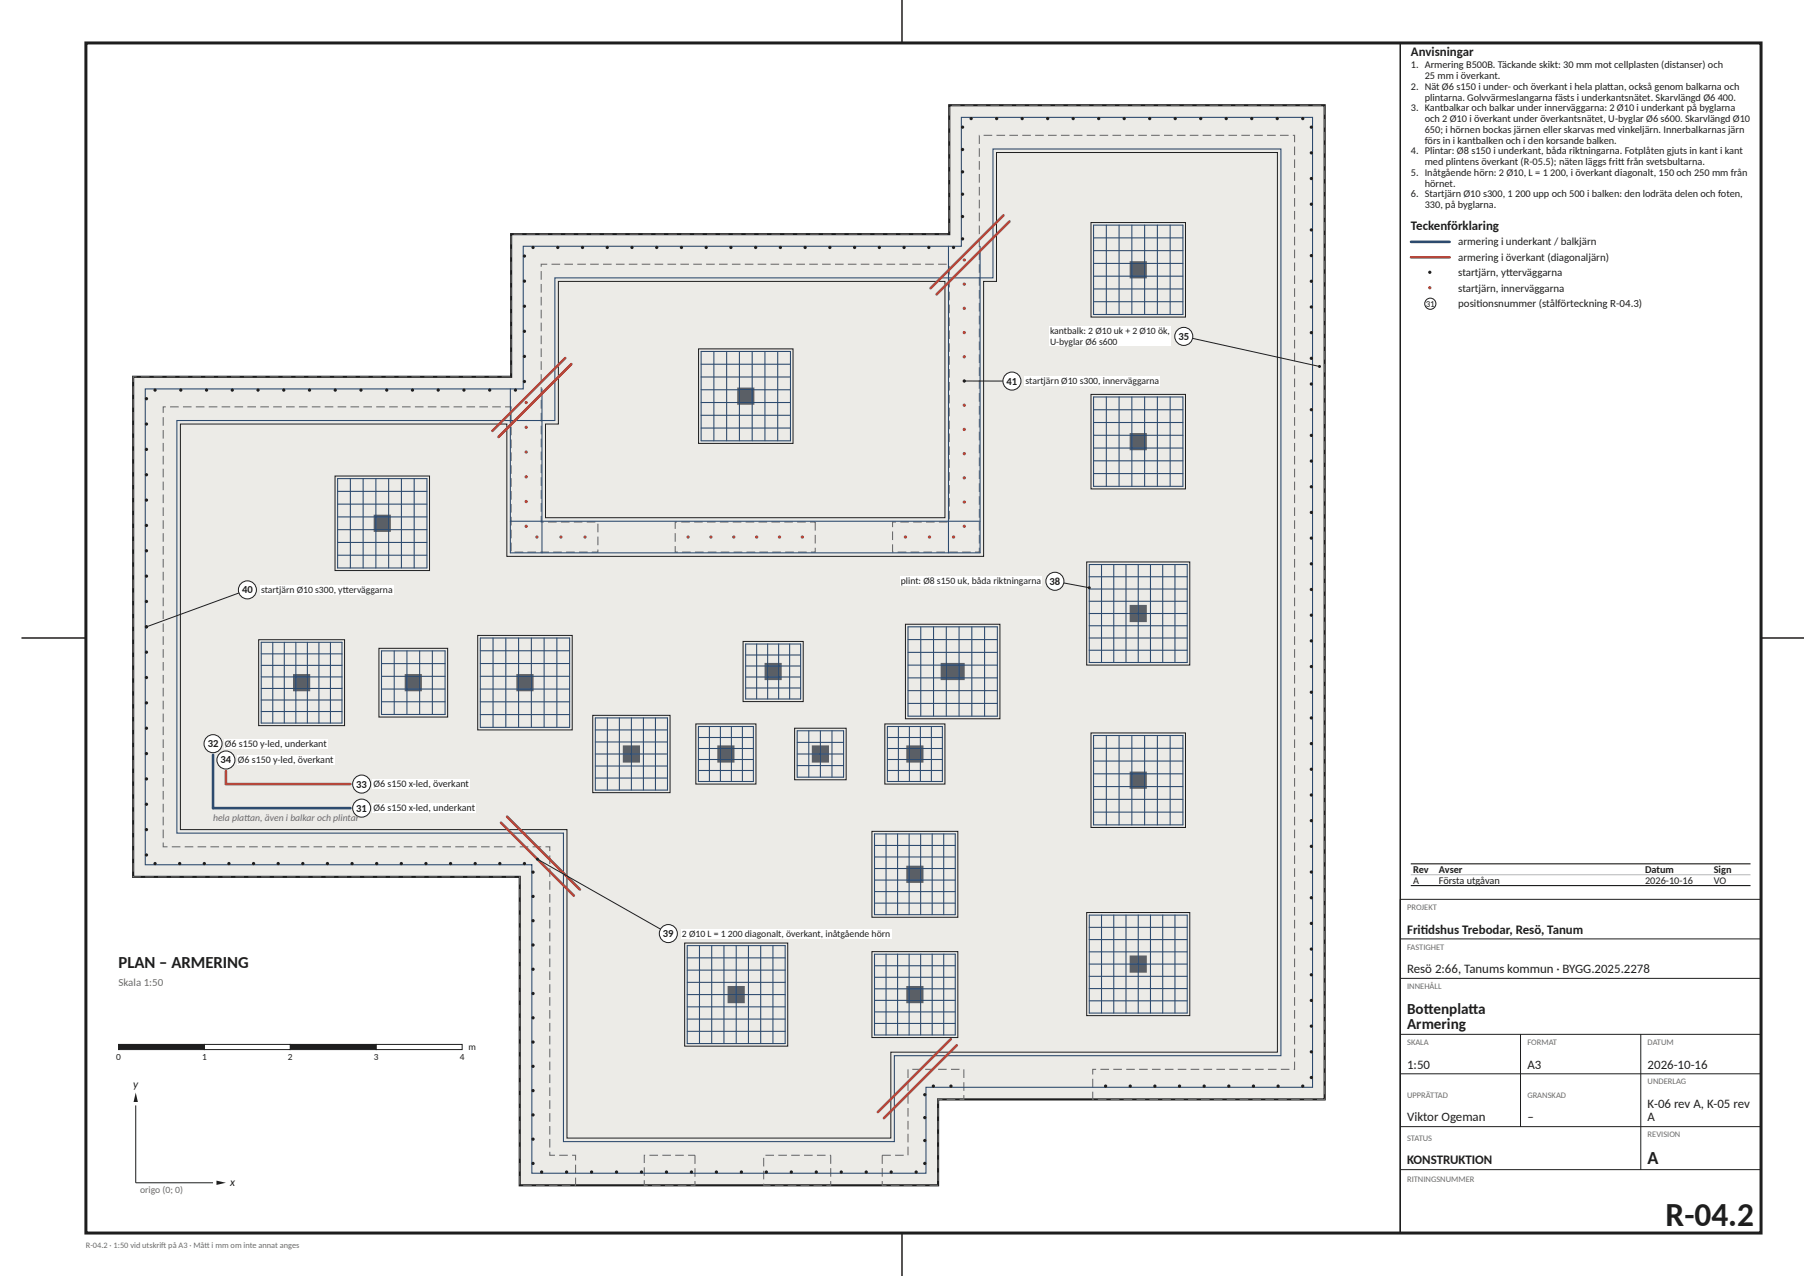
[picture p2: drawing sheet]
<svg xmlns="http://www.w3.org/2000/svg" width="420mm" height="297mm" viewBox="0 0 420 297" stroke-linecap="round" stroke-linejoin="round" font-family="sans-serif">
<path d="M20 10h390v277h-390z" fill="none" stroke="#1e1e1e" stroke-width=".7" stroke-linecap="butt"/>
<path d="M210 0v10M326 10v277M5 148.5h15M410 148.5h10M210 287v10" fill="none" stroke="#1e1e1e" stroke-width=".35"/>
<path d="M31 87.7h88v-33.2h102v-30h87.4v231.4h-90v20h-97.4v-71.8h-90z" fill="#ecebe7"/>
<g fill="none" stroke="#1e1e1e" stroke-width=".23">
<path d="M254 51.8h22v22h-22zM130 65.5h90v55h-93v-21.8h3zM31 87.7h88v-33.2h102v-30h87.4v231.4h-90v20h-97.4v-71.8h-90zM42 98.7h76v30.8h111v-64h3v-30h65.4v209.4h-90v20h-75.4v-71.8h-90zM162.6 81.2h22v22h-22zM254 91.8h22v22h-22zM78 110.8h22v22h-22zM253 130.8h24v24h-24zM60.2 148.9h20v20h-20zM88.2 150.9h16v16h-16zM111.2 147.9h22v22h-22zM173 149.3h14v14h-14z"/>
<path d="M210.8 145.3h22v22h-22zM138 166.5h18v18h-18zM162 168.5h14v14h-14zM185 169.5h12v12h-12zM206 168.5h14v14h-14zM254 170.6h22v22h-22zM203 193.5h20v20h-20zM159.4 219.5h24v24h-24zM253 212.4h24v24h-24zM203 221.5h20v20h-20z"/>
</g>
<path d="M31 87.7h88v-33.2h102v-30h87.4v231.4h-90v20h-97.4v-71.8h-90z" fill="none" stroke="#1e1e1e" stroke-width=".5"/>
<path d="M189.8 121.5v7h-32.6v-7h32.6M121 268.9v-64.8h-90v-116.4h88v-33.2h102v-30h87.4v231.4h-54v-7h47v-217.4h-73.4v97h-20.2v-7h13.2v-60h-95v60h13.2v7h-20.2v-33.8h-81v102.4h90v71.8h6v7h-13v-7M161.8 268.9v7h-11.8v-7h11.8M193.4 268.9v7h-15.6v-7h15.6M205.4 268.9h6v-20h13v7h-6v20h-13v-7" fill="none" stroke="#6b6b6b" stroke-width=".25" stroke-dasharray="2 1" stroke-linecap="butt"/>
<g fill="#5a5f66">
<path d="M263 60.8h4v4h-4z"/>
<path d="M171.6 90.2h4v4h-4z"/>
<path d="M263 100.8h4v4h-4z"/>
<path d="M87 119.8h4v4h-4z"/>
<path d="M263 140.8h4v4h-4z"/>
<path d="M178 154.3h4v4h-4z"/>
<path d="M219 154.3h5.6v4h-5.6z"/>
<path d="M68.2 156.9h4v4h-4z"/>
<path d="M94.2 156.9h4v4h-4z"/>
<path d="M120.2 156.9h4v4h-4z"/>
<path d="M145 173.5h4v4h-4z"/>
<path d="M167 173.5h4v4h-4z"/>
<path d="M189 173.5h4v4h-4z"/>
<path d="M211 173.5h4v4h-4z"/>
<path d="M263 179.6h4v4h-4z"/>
<path d="M211 201.5h4v4h-4z"/>
<path d="M263 222.4h4v4h-4z"/>
<path d="M169.4 229.5h4v4h-4z"/>
<path d="M211 229.5h4v4h-4z"/>
</g>
<path d="M49.6 175.7v12.4h32" fill="none" stroke="#2c4a6e" stroke-width=".6"/>
<g fill="#fff" stroke="#1e1e1e" stroke-width=".23">
<circle cx="84.2" cy="188.1" r="2.1"/>
<circle cx="49.6" cy="173.1" r="2.1"/>
</g>
<g fill="#fff">
<path d="M86.8 187h24v2.2h-24z"/>
<path d="M52.2 172h24.1v2.2h-24.1z"/>
</g>
<path d="M52.6 179.5v3h29" fill="none" stroke="#b5463a" stroke-width=".6"/>
<g fill="#fff" stroke="#1e1e1e" stroke-width=".23">
<circle cx="84.2" cy="182.5" r="2.1"/>
<circle cx="52.6" cy="176.9" r="2.1"/>
</g>
<g fill="#fff">
<path d="M86.8 181.4h22.6v2.2h-22.6z"/>
<path d="M55.2 175.8h22.7v2.2h-22.7z"/>
</g>
<g fill="none" stroke="#2c4a6e" stroke-width=".25">
<path d="M220.8 57.3v71.4M228.2 57.3v71.4h-109.4v-38.2M254.6 52.4h20.8v20.8h-20.8zM254.6 58.3h20.8M254.6 55.4h20.8M257.6 52.4v20.8M260.5 52.4v20.8M263.5 52.4v20.8M266.5 52.4v20.8M269.5 52.4v20.8M272.4 52.4v20.8M254.6 70.2h20.8"/>
<path d="M254.6 67.3h20.8M254.6 64.3h20.8M254.6 61.3h20.8M33.8 90.5h88v-33.2h102v-30h81.8v225.8h-90v20h-91.8v-71.8h-90zM41.2 97.9h88v-33.2h102v-30h67v211h-90v20h-77v-71.8h-90zM126.2 90.5v38.2M163.2 81.8h20.8v20.8h-20.8zM163.2 99.6h20.8M163.2 96.7h20.8M163.2 93.7h20.8M163.2 90.7h20.8M163.2 87.7h20.8"/>
<path d="M163.2 84.8h20.8M166.2 81.8v20.8M169.2 81.8v20.8M172.1 81.8v20.8M175.1 81.8v20.8M178.1 81.8v20.8M181.1 81.8v20.8M254.6 92.4h20.8v20.8h-20.8zM254.6 98.3h20.8M254.6 95.4h20.8M257.6 92.4v20.8M260.5 92.4v20.8"/>
<path d="M263.5 92.4v20.8M266.5 92.4v20.8M269.5 92.4v20.8M272.4 92.4v20.8M78.6 111.4h20.8v20.8h-20.8zM78.6 117.3h20.8M78.6 114.4h20.8M81.6 111.4v20.8M84.5 111.4v20.8M87.5 111.4v20.8M90.5 111.4v20.8M93.5 111.4v20.8"/>
<path d="M96.4 111.4v20.8M254.6 110.2h20.8M254.6 107.3h20.8M254.6 104.3h20.8M254.6 101.3h20.8M78.6 129.2h20.8M78.6 126.3h20.8M78.6 123.3h20.8M78.6 120.3h20.8M118.8 121.3h109.4M253.6 131.4h22.8v22.8h-22.8zM253.6 139.9h22.8"/>
<path d="M253.6 137.1h22.8M253.6 134.2h22.8M256.4 131.4v22.8M259.3 131.4v22.8M262.1 131.4v22.8M265 131.4v22.8M267.9 131.4v22.8M270.7 131.4v22.8M273.6 131.4v22.8M60.8 157.6h18.8M60.8 149.5h18.8v18.8h-18.8zM60.8 154.9h18.8"/>
<path d="M60.8 152.2h18.8M63.5 149.5v18.8M66.2 149.5v18.8M68.9 149.5v18.8M71.6 149.5v18.8M74.2 149.5v18.8M76.9 149.5v18.8M88.8 151.5h14.8v14.8h-14.8zM88.8 157.4h14.8M88.8 154.5h14.8M91.8 151.5v14.8M94.7 151.5v14.8"/>
<path d="M97.7 151.5v14.8M100.7 151.5v14.8M111.8 148.5h20.8v20.8h-20.8zM111.8 157.4h20.8M111.8 154.4h20.8M111.8 151.5h20.8M114.8 148.5v20.8M117.8 148.5v20.8M120.7 148.5v20.8M123.7 148.5v20.8M126.7 148.5v20.8M129.6 148.5v20.8"/>
<path d="M173.6 149.9h12.8v12.8h-12.8zM173.6 157.6h12.8M173.6 155h12.8M173.6 152.5h12.8M176.2 149.9v12.8M178.7 149.9v12.8M181.3 149.9v12.8M183.8 149.9v12.8M211.4 145.9h20.8v20.8h-20.8zM211.4 157.8h20.8M211.4 154.8h20.8M211.4 151.8h20.8"/>
<path d="M211.4 148.9h20.8M214.4 145.9v20.8M217.3 145.9v20.8M220.3 145.9v20.8M223.3 145.9v20.8M226.3 145.9v20.8M229.2 145.9v20.8M253.6 151.3h22.8M253.6 148.5h22.8M253.6 145.6h22.8M253.6 142.8h22.8M60.8 165.6h18.8"/>
<path d="M60.8 162.9h18.8M60.8 160.2h18.8M88.8 163.3h14.8M88.8 160.4h14.8M111.8 166.3h20.8M111.8 163.4h20.8M111.8 160.4h20.8M138.6 167.1h16.8v16.8h-16.8zM138.6 178.3h16.8M138.6 175.5h16.8M138.6 172.7h16.8M138.6 169.9h16.8"/>
<path d="M141.4 167.1v16.8M144.2 167.1v16.8M147 167.1v16.8M149.8 167.1v16.8M152.6 167.1v16.8M162.6 169.1h12.8v12.8h-12.8zM162.6 179.3h12.8M162.6 176.8h12.8M162.6 174.2h12.8M162.6 171.7h12.8M165.2 169.1v12.8M167.7 169.1v12.8"/>
<path d="M170.3 169.1v12.8M172.8 169.1v12.8M173.6 160.1h12.8M185.6 175.5h10.8M185.6 170.1h10.8v10.8h-10.8zM185.6 178.2h10.8M185.6 172.8h10.8M188.3 170.1v10.8M191 170.1v10.8M193.7 170.1v10.8M206.6 169.1h12.8v12.8h-12.8zM206.6 179.3h12.8"/>
<path d="M206.6 176.8h12.8M206.6 174.2h12.8M206.6 171.7h12.8M209.2 169.1v12.8M211.4 163.7h20.8M211.4 160.8h20.8M211.7 169.1v12.8M214.3 169.1v12.8M216.8 169.1v12.8M254.6 171.2h20.8v20.8h-20.8zM254.6 177.1h20.8M254.6 174.2h20.8"/>
<path d="M257.6 171.2v20.8M260.5 171.2v20.8M263.5 171.2v20.8M266.5 171.2v20.8M269.5 171.2v20.8M272.4 171.2v20.8M138.6 181.1h16.8M203.6 194.1h18.8v18.8h-18.8zM203.6 199.5h18.8M203.6 196.8h18.8M206.3 194.1v18.8M209 194.1v18.8"/>
<path d="M211.7 194.1v18.8M214.3 194.1v18.8M217 194.1v18.8M219.7 194.1v18.8M254.6 189h20.8M254.6 186.1h20.8M254.6 183.1h20.8M254.6 180.1h20.8M203.6 210.2h18.8M203.6 207.5h18.8M203.6 204.8h18.8M203.6 202.2h18.8"/>
<path d="M253.6 213h22.8v22.8h-22.8zM253.6 218.7h22.8M253.6 215.9h22.8M256.4 213v22.8M259.3 213v22.8M262.1 213v22.8M265 213v22.8M267.9 213v22.8M270.7 213v22.8M273.6 213v22.8M160 220.1h22.8v22.8h-22.8zM160 237.2h22.8"/>
<path d="M160 234.3h22.8M160 231.5h22.8M160 228.6h22.8M160 225.8h22.8M160 223h22.8M162.9 220.1v22.8M165.7 220.1v22.8M168.5 220.1v22.8M171.4 220.1v22.8M174.2 220.1v22.8M177.1 220.1v22.8M180 220.1v22.8"/>
<path d="M203.6 222.1h18.8v18.8h-18.8zM203.6 238.2h18.8M203.6 235.5h18.8M203.6 232.8h18.8M203.6 230.2h18.8M203.6 227.5h18.8M203.6 224.8h18.8M206.3 222.1v18.8M209 222.1v18.8M211.7 222.1v18.8M214.3 222.1v18.8M217 222.1v18.8"/>
<path d="M219.7 222.1v18.8M253.6 232.9h22.8M253.6 230.1h22.8M253.6 227.2h22.8M253.6 224.4h22.8M253.6 221.5h22.8M160 240h22.8"/>
</g>
<path d="M233.6 50.1l-17 17M235 51.5l-17 17M131.6 83.3l-17 17M133 84.7l-16.9 17M116.6 191.5l17 17M118.1 190.1l16.9 17M221.4 241.9l-17 16.9M222.8 243.3l-17 17" fill="none" stroke="#b5463a" stroke-width=".6"/>
<g fill="#1e1e1e">
<circle cx="226.1" cy="27.6" r=".38"/>
<circle cx="232" cy="27.6" r=".38"/>
<circle cx="238" cy="27.6" r=".38"/>
<circle cx="243.9" cy="27.6" r=".38"/>
<circle cx="249.9" cy="27.6" r=".38"/>
<circle cx="255.8" cy="27.6" r=".38"/>
<circle cx="261.7" cy="27.6" r=".38"/>
<circle cx="267.7" cy="27.6" r=".38"/>
<circle cx="273.6" cy="27.6" r=".38"/>
<circle cx="279.5" cy="27.6" r=".38"/>
<circle cx="285.5" cy="27.6" r=".38"/>
<circle cx="291.4" cy="27.6" r=".38"/>
<circle cx="297.4" cy="27.6" r=".38"/>
<circle cx="303.3" cy="27.6" r=".38"/>
<circle cx="124.1" cy="57.6" r=".38"/>
<circle cx="129.9" cy="57.6" r=".38"/>
<circle cx="135.6" cy="57.6" r=".38"/>
<circle cx="141.4" cy="57.6" r=".38"/>
<circle cx="147.1" cy="57.6" r=".38"/>
<circle cx="152.9" cy="57.6" r=".38"/>
<circle cx="158.7" cy="57.6" r=".38"/>
<circle cx="164.4" cy="57.6" r=".38"/>
<circle cx="170.2" cy="57.6" r=".38"/>
<circle cx="175.9" cy="57.6" r=".38"/>
<circle cx="181.7" cy="57.6" r=".38"/>
<circle cx="187.4" cy="57.6" r=".38"/>
<circle cx="193.2" cy="57.6" r=".38"/>
<circle cx="199" cy="57.6" r=".38"/>
<circle cx="204.7" cy="57.6" r=".38"/>
<circle cx="210.5" cy="57.6" r=".38"/>
<circle cx="216.2" cy="57.6" r=".38"/>
<circle cx="222" cy="57.6" r=".38"/>
<circle cx="36.1" cy="90.8" r=".38"/>
<circle cx="42.1" cy="90.8" r=".38"/>
<circle cx="48.1" cy="90.8" r=".38"/>
<circle cx="54.1" cy="90.8" r=".38"/>
<circle cx="60.1" cy="90.8" r=".38"/>
<circle cx="66.1" cy="90.8" r=".38"/>
<circle cx="72.1" cy="90.8" r=".38"/>
<circle cx="78" cy="90.8" r=".38"/>
<circle cx="84" cy="90.8" r=".38"/>
<circle cx="90" cy="90.8" r=".38"/>
<circle cx="96" cy="90.8" r=".38"/>
<circle cx="102" cy="90.8" r=".38"/>
<circle cx="108" cy="90.8" r=".38"/>
<circle cx="114" cy="90.8" r=".38"/>
<circle cx="120" cy="90.8" r=".38"/>
</g>
<g fill="#b5463a">
<circle cx="125" cy="125" r=".38"/>
<circle cx="130.6" cy="125" r=".38"/>
<circle cx="136.2" cy="125" r=".38"/>
<circle cx="160.2" cy="125" r=".38"/>
<circle cx="165.5" cy="125" r=".38"/>
<circle cx="170.8" cy="125" r=".38"/>
<circle cx="176.2" cy="125" r=".38"/>
<circle cx="181.5" cy="125" r=".38"/>
<circle cx="186.8" cy="125" r=".38"/>
<circle cx="210.8" cy="125" r=".38"/>
<circle cx="216.4" cy="125" r=".38"/>
<circle cx="222" cy="125" r=".38"/>
</g>
<g fill="#1e1e1e">
<circle cx="36.1" cy="201" r=".38"/>
<circle cx="41.8" cy="201" r=".38"/>
<circle cx="47.6" cy="201" r=".38"/>
<circle cx="53.3" cy="201" r=".38"/>
<circle cx="59" cy="201" r=".38"/>
<circle cx="64.8" cy="201" r=".38"/>
<circle cx="70.5" cy="201" r=".38"/>
<circle cx="76.2" cy="201" r=".38"/>
<circle cx="82" cy="201" r=".38"/>
<circle cx="87.7" cy="201" r=".38"/>
<circle cx="93.4" cy="201" r=".38"/>
<circle cx="99.2" cy="201" r=".38"/>
<circle cx="104.9" cy="201" r=".38"/>
<circle cx="110.6" cy="201" r=".38"/>
<circle cx="116.4" cy="201" r=".38"/>
<circle cx="122.1" cy="201" r=".38"/>
<circle cx="217.3" cy="252.8" r=".38"/>
<circle cx="221.4" cy="252.8" r=".38"/>
<circle cx="257.4" cy="252.8" r=".38"/>
<circle cx="263.1" cy="252.8" r=".38"/>
<circle cx="268.9" cy="252.8" r=".38"/>
<circle cx="274.6" cy="252.8" r=".38"/>
<circle cx="280.3" cy="252.8" r=".38"/>
<circle cx="286.1" cy="252.8" r=".38"/>
<circle cx="291.8" cy="252.8" r=".38"/>
<circle cx="297.6" cy="252.8" r=".38"/>
<circle cx="303.3" cy="252.8" r=".38"/>
<circle cx="126.1" cy="272.8" r=".38"/>
<circle cx="131.9" cy="272.8" r=".38"/>
<circle cx="137.7" cy="272.8" r=".38"/>
<circle cx="143.5" cy="272.8" r=".38"/>
<circle cx="149.4" cy="272.8" r=".38"/>
<circle cx="155.2" cy="272.8" r=".38"/>
<circle cx="161" cy="272.8" r=".38"/>
<circle cx="166.8" cy="272.8" r=".38"/>
<circle cx="172.6" cy="272.8" r=".38"/>
<circle cx="178.4" cy="272.8" r=".38"/>
<circle cx="184.2" cy="272.8" r=".38"/>
<circle cx="190" cy="272.8" r=".38"/>
<circle cx="195.9" cy="272.8" r=".38"/>
<circle cx="201.7" cy="272.8" r=".38"/>
<circle cx="207.5" cy="272.8" r=".38"/>
<circle cx="213.3" cy="272.8" r=".38"/>
<circle cx="305.3" cy="250.8" r=".38"/>
<circle cx="305.3" cy="244.8" r=".38"/>
<circle cx="305.3" cy="238.8" r=".38"/>
<circle cx="305.3" cy="232.9" r=".38"/>
<circle cx="305.3" cy="226.9" r=".38"/>
<circle cx="305.3" cy="220.9" r=".38"/>
<circle cx="305.3" cy="214.9" r=".38"/>
<circle cx="305.3" cy="209" r=".38"/>
<circle cx="305.3" cy="203" r=".38"/>
<circle cx="305.3" cy="197" r=".38"/>
<circle cx="305.3" cy="191" r=".38"/>
<circle cx="305.3" cy="185" r=".38"/>
<circle cx="305.3" cy="179.1" r=".38"/>
<circle cx="305.3" cy="173.1" r=".38"/>
<circle cx="305.3" cy="167.1" r=".38"/>
<circle cx="305.3" cy="161.1" r=".38"/>
<circle cx="305.3" cy="155.1" r=".38"/>
<circle cx="305.3" cy="149.2" r=".38"/>
<circle cx="305.3" cy="143.2" r=".38"/>
<circle cx="305.3" cy="137.2" r=".38"/>
<circle cx="305.3" cy="131.2" r=".38"/>
<circle cx="305.3" cy="125.3" r=".38"/>
<circle cx="305.3" cy="119.3" r=".38"/>
<circle cx="305.3" cy="113.3" r=".38"/>
<circle cx="305.3" cy="107.3" r=".38"/>
<circle cx="305.3" cy="101.3" r=".38"/>
<circle cx="305.3" cy="95.4" r=".38"/>
<circle cx="305.3" cy="89.4" r=".38"/>
<circle cx="305.3" cy="83.4" r=".38"/>
<circle cx="305.3" cy="77.4" r=".38"/>
<circle cx="305.3" cy="71.4" r=".38"/>
<circle cx="305.3" cy="65.5" r=".38"/>
<circle cx="305.3" cy="59.5" r=".38"/>
<circle cx="305.3" cy="53.5" r=".38"/>
<circle cx="305.3" cy="47.5" r=".38"/>
<circle cx="305.3" cy="41.6" r=".38"/>
<circle cx="305.3" cy="35.6" r=".38"/>
<circle cx="305.3" cy="29.6" r=".38"/>
</g>
<g fill="#b5463a">
<circle cx="224.5" cy="122.5" r=".38"/>
<circle cx="224.5" cy="116.9" r=".38"/>
<circle cx="224.5" cy="111.2" r=".38"/>
<circle cx="224.5" cy="105.6" r=".38"/>
<circle cx="224.5" cy="100" r=".38"/>
<circle cx="224.5" cy="94.3" r=".38"/>
<circle cx="224.5" cy="88.7" r=".38"/>
<circle cx="224.5" cy="83" r=".38"/>
<circle cx="224.5" cy="77.4" r=".38"/>
<circle cx="224.5" cy="71.8" r=".38"/>
<circle cx="224.5" cy="66.1" r=".38"/>
<circle cx="224.5" cy="60.5" r=".38"/>
</g>
<g fill="#1e1e1e">
<circle cx="224.1" cy="55.6" r=".38"/>
<circle cx="224.1" cy="50.4" r=".38"/>
<circle cx="224.1" cy="45.2" r=".38"/>
<circle cx="224.1" cy="40" r=".38"/>
<circle cx="224.1" cy="34.8" r=".38"/>
<circle cx="224.1" cy="29.6" r=".38"/>
<circle cx="215.3" cy="270.8" r=".38"/>
<circle cx="215.3" cy="265.5" r=".38"/>
<circle cx="215.3" cy="260.1" r=".38"/>
<circle cx="215.3" cy="254.8" r=".38"/>
<circle cx="124.1" cy="270.8" r=".38"/>
<circle cx="124.1" cy="265.1" r=".38"/>
<circle cx="124.1" cy="259.5" r=".38"/>
<circle cx="124.1" cy="253.8" r=".38"/>
<circle cx="124.1" cy="248.2" r=".38"/>
<circle cx="124.1" cy="242.5" r=".38"/>
<circle cx="124.1" cy="236.9" r=".38"/>
<circle cx="124.1" cy="231.2" r=".38"/>
<circle cx="124.1" cy="225.6" r=".38"/>
<circle cx="124.1" cy="219.9" r=".38"/>
<circle cx="124.1" cy="214.3" r=".38"/>
<circle cx="124.1" cy="208.6" r=".38"/>
<circle cx="124.1" cy="203" r=".38"/>
</g>
<g fill="#b5463a">
<circle cx="122.5" cy="122.5" r=".38"/>
<circle cx="122.5" cy="116.7" r=".38"/>
<circle cx="122.5" cy="111" r=".38"/>
<circle cx="122.5" cy="105.2" r=".38"/>
<circle cx="122.5" cy="99.5" r=".38"/>
<circle cx="122.5" cy="93.7" r=".38"/>
</g>
<g fill="#1e1e1e">
<circle cx="122.1" cy="88.8" r=".38"/>
<circle cx="122.1" cy="83" r=".38"/>
<circle cx="122.1" cy="77.1" r=".38"/>
<circle cx="122.1" cy="71.3" r=".38"/>
<circle cx="122.1" cy="65.4" r=".38"/>
<circle cx="122.1" cy="59.6" r=".38"/>
<circle cx="34.1" cy="199" r=".38"/>
<circle cx="34.1" cy="193.1" r=".38"/>
<circle cx="34.1" cy="187.2" r=".38"/>
<circle cx="34.1" cy="181.3" r=".38"/>
<circle cx="34.1" cy="175.4" r=".38"/>
<circle cx="34.1" cy="169.5" r=".38"/>
<circle cx="34.1" cy="163.6" r=".38"/>
<circle cx="34.1" cy="157.7" r=".38"/>
<circle cx="34.1" cy="151.8" r=".38"/>
<circle cx="34.1" cy="145.9" r=".38"/>
<circle cx="34.1" cy="140" r=".38"/>
<circle cx="34.1" cy="134.1" r=".38"/>
<circle cx="34.1" cy="128.2" r=".38"/>
<circle cx="34.1" cy="122.3" r=".38"/>
<circle cx="34.1" cy="116.4" r=".38"/>
<circle cx="34.1" cy="110.5" r=".38"/>
<circle cx="34.1" cy="104.6" r=".38"/>
<circle cx="34.1" cy="98.7" r=".38"/>
<circle cx="34.1" cy="92.8" r=".38"/>
<circle cx="307.2" cy="85.3" r=".35"/>
</g>
<path d="M277.6 78.8l29.6 6.5" fill="none" stroke="#1e1e1e" stroke-width=".23"/>
<circle cx="275.6" cy="78.3" r="2.1" fill="#fff" stroke="#1e1e1e" stroke-width=".23"/>
<path d="M244.3 76h28.3v4.6h-28.3z" fill="#fff"/>
<circle cx="253.6" cy="136.8" r=".35" fill="#1e1e1e"/>
<path d="M247.7 135.7l5.9 1.1" fill="none" stroke="#1e1e1e" stroke-width=".23"/>
<circle cx="245.6" cy="135.3" r="2.1" fill="#fff" stroke="#1e1e1e" stroke-width=".23"/>
<path d="M209.6 134.2h33v2.2h-33z" fill="#fff"/>
<circle cx="125.1" cy="200" r=".35" fill="#1e1e1e"/>
<path d="M125.1 200l28.7 16.3" fill="none" stroke="#1e1e1e" stroke-width=".23"/>
<circle cx="155.6" cy="217.3" r="2.1" fill="#fff" stroke="#1e1e1e" stroke-width=".23"/>
<path d="M158.6 216.2h48.9v2.2h-48.9z" fill="#fff"/>
<circle cx="34.1" cy="145.9" r=".35" fill="#1e1e1e"/>
<path d="M55.6 138l-21.5 7.9" fill="none" stroke="#1e1e1e" stroke-width=".23"/>
<circle cx="57.6" cy="137.3" r="2.1" fill="#fff" stroke="#1e1e1e" stroke-width=".23"/>
<path d="M60.6 136.2h31v2.2h-31z" fill="#fff"/>
<circle cx="224.5" cy="88.7" r=".35" fill="#1e1e1e"/>
<path d="M224.5 88.7h9" fill="none" stroke="#1e1e1e" stroke-width=".23"/>
<circle cx="235.6" cy="88.7" r="2.1" fill="#fff" stroke="#1e1e1e" stroke-width=".23"/>
<path d="M238.6 87.6h31.5v2.2h-31.5z" fill="#fff"/>
<path d="M31.6 275.3h18" fill="none" stroke="#1e1e1e" stroke-width=".23"/>
<path d="M50.4 274.8l2.2 .5-2.2 .5z" fill="#1e1e1e"/>
<path d="M31.6 257.3v18" fill="none" stroke="#1e1e1e" stroke-width=".23"/>
<path d="M31.6 254.3l.5 2.2h-1z" fill="#1e1e1e"/>
<path d="M27.6 243.1h20v1.2h-20z" fill="#1e1e1e" stroke="#1e1e1e" stroke-width=".23"/>
<path d="M47.6 243.1h20v1.2h-20z" fill="#fff" stroke="#1e1e1e" stroke-width=".23"/>
<path d="M67.6 243.1h20v1.2h-20z" fill="#1e1e1e" stroke="#1e1e1e" stroke-width=".23"/>
<path d="M87.6 243.1h20v1.2h-20z" fill="#fff" stroke="#1e1e1e" stroke-width=".23"/>
<path d="M328.5 56.3h9" fill="none" stroke="#2c4a6e" stroke-width=".6"/>
<path d="M328.5 59.9h9" fill="none" stroke="#b5463a" stroke-width=".6"/>
<circle cx="332.9" cy="63.4" r=".38" fill="#1e1e1e"/>
<circle cx="332.9" cy="67" r=".38" fill="#b5463a"/>
<circle cx="333" cy="70.7" r="1.3" fill="#fff" stroke="#1e1e1e" stroke-width=".23"/>
<path d="M328.5 203.6h79" fill="none" stroke="#b4b4b4" stroke-width=".23"/>
<path d="M328.4 201.1h79.2M328.4 206.1h79.2" fill="none" stroke="#000" stroke-width=".23"/>
<path d="M325.9 209.3h84.2M325.9 218.5h84.2M326 209.3v77.8M410 209.3v77.8M325.9 227.7h84.2M325.9 240.8h84.2M325.9 249.9h84.2M354 240.7v21.6M382 240.7v31.6M325.9 262.2h84.2M325.9 272.2h84.2M325.9 287h84.2" fill="none" stroke="#1e1e1e" stroke-width=".23"/>
<text font-size="7.8" fill="#1e1e1e" x="387.8" y="285.4">R-04.2</text>
<text font-size="4.2" fill="#1e1e1e" x="383.6" y="271">A</text>
<text font-size="3.9" fill="#1e1e1e" x="27.6" y="225.3">PLAN – ARMERING</text>
<g font-size="3.5" fill="#1e1e1e">
<text x="327.6" y="236.1">Bot</text>
<text x="327.6" y="239.6">Armering</text>
<text x="331.5" y="236.1">tenplat</text>
<text x="341.9" y="236.1">ta</text>
</g>
<g font-size="3" fill="#1e1e1e">
<text x="328.5" y="12.9">Anvisningar</text>
<text x="328.5" y="53.6">Teckenförklaring</text>
<text x="327.6" y="217.3">Frit</text>
<text x="330.8" y="217.3">idshus Trebodar, Resö, Tanum</text>
<text x="327.6" y="226.5">Resö 2:66, Tanums kommun · BYGG.2025.2278</text>
<text x="327.6" y="248.7">1:50</text>
<text x="355.6" y="248.7">A3</text>
<text x="383.6" y="248.7">2026-10-16</text>
<text x="383.6" y="257.9">K-06 rev A, K-05 rev</text>
<text x="327.6" y="261">Viktor Ogeman</text>
<text x="355.6" y="261">–</text>
<text x="383.6" y="261">A</text>
<text x="327.6" y="271">KONSTRUKTION</text>
</g>
<g font-size="2.6" fill="#1e1e1e">
<text x="31" y="253.3">y</text>
<text x="53.6" y="276.1">x</text>
</g>
<g font-size="2.5" fill="#1e1e1e">
<text x="339.5" y="57.1">armering i underkant / balkjärn</text>
<text x="339.5" y="60.7">armering i överkant (diagonaljärn)</text>
<text x="339.5" y="64.3">startjärn, yt</text>
<text x="350.6" y="64.3">terväggarna</text>
<text x="339.5" y="67.9">startjärn, innerväggarna</text>
<text x="339.5" y="71.5">posit</text>
<text x="343.7" y="71.5">ionsnummer (stålförteckning R-⁠ 04.3)</text>
<text x="274.3" y="79.1">35</text>
<text x="234.3" y="89.5">41</text>
<text x="244.3" y="136.1">38</text>
<text x="56.3" y="138.1">40</text>
<text x="48.3" y="173.9">32</text>
<text x="51.3" y="177.7">34</text>
<text x="82.9" y="183.3">33</text>
<text x="82.9" y="188.9">31</text>
<text x="154.3" y="218.1">39</text>
</g>
<text font-size="2.5" fill="#6b6b6b" x="27.6" y="229.5">Skala 1:50</text>
<g font-size="2.4" fill="#1e1e1e">
<text x="328.5" y="15.9">1. Armering B500B. Täckande skikt: 30 mm mot cellplasten (distanser) och</text>
<text x="328.5" y="20.9">2. Nät Ø6 s150 i under- och överkant i hela plat</text>
<text x="331.7" y="18.4">25 mm i överkant.</text>
<text x="331.7" y="23.4">plintarna. Golvvärmeslangarna fästs i underkantsnätet. Skarvlängd Ø6 400.</text>
<text x="374.2" y="20.9">tan, också genom balkarna och</text>
<text x="328.5" y="25.9">3. Kantbalkar och balkar under innerväggarna: 2 Ø10 i underkant på byglarna</text>
<text x="331.7" y="28.4">och 2 Ø10 i överkant under överkantsnätet, U-⁠ byglar Ø6 s600. Skarvlängd Ø10</text>
<text x="328.5" y="35.9">4. Plintar: Ø8 s150 i underkant, båda riktningarna. Fotplåten gjuts in kant i kant</text>
<text x="331.7" y="30.9">650; i hörnen bockas järnen eller skarvas med vinkeljärn. Innerbalkarnas järn</text>
<text x="331.7" y="33.5">förs in i kantbalken och i den korsande balken.</text>
<text x="328.5" y="40.9">5. Inåtgående hörn: 2 Ø10, L = 1 200, i överkant diagonalt, 150 och 250 mm från</text>
<text x="331.7" y="38.5">med plintens överkant (R-⁠ 05.5); näten läggs frit</text>
<text x="376.7" y="38.5">t från svetsbultarna.</text>
<text x="328.5" y="45.9">6. Startjärn Ø10 s300, 1 200 upp och 500 i balken: den lodräta delen och foten,</text>
<text x="331.7" y="43.5">hörnet.</text>
<text x="331.7" y="48.5">330, på byglarna.</text>
<text x="329" y="203.1">Rev</text>
<text x="335" y="203.1">Avser</text>
<text x="383" y="203.1">Datum</text>
<text x="399" y="203.1">Sign</text>
<text x="329" y="205.6">A</text>
<text x="335" y="205.6">Första utgåvan</text>
<text x="383" y="205.6">2026-10-16</text>
<text x="399" y="205.6">VO</text>
</g>
<g font-size="2.3" fill="#1e1e1e">
<text x="244.5" y="77.8">kantbalk: 2 Ø10 uk + 2 Ø10 ök,</text>
<text x="244.5" y="80.2">U-byglar Ø6 s600</text>
<text x="238.8" y="89.4">startjärn Ø10 s300, innerväggarna</text>
<text x="209.7" y="136">plint: Ø8 s150 uk, båda riktningarna</text>
<text x="60.8" y="138">startjärn Ø10 s300, yt</text>
<text x="79.8" y="138">terväggarna</text>
<text x="52.4" y="173.8">Ø6 s150 y-led, underkant</text>
<text x="55.4" y="177.6">Ø6 s150 y-led, överkant</text>
<text x="87" y="183.2">Ø6 s150 x-led, överkant</text>
<text x="87" y="188.8">Ø6 s150 x-led, underkant</text>
<text x="158.8" y="218">2 Ø10 L = 1 200 diagonalt, överkant, inåtgående hörn</text>
</g>
<g font-size="2.3" fill="#6b6b6b">
<text x="49.6" y="191">hela plat</text>
<text x="56.9" y="191">tan, även i balkar och plintar</text>
<text x="32.6" y="277.7">origo (0; 0)</text>
</g>
<g font-size="2.2" fill="#1e1e1e">
<text x="109.1" y="244.4">m</text>
<text x="27" y="246.7">0</text>
<text x="47" y="246.7">1</text>
<text x="67" y="246.7">2</text>
<text x="87" y="246.7">3</text>
<text x="107" y="246.7">4</text>
</g>
<text font-size="2.1" fill="#1e1e1e" x="331.9" y="71.4">31</text>
<g font-size="2" fill="#6b6b6b">
<text x="327.6" y="211.8">PROJEKT</text>
<text x="327.6" y="221">FASTIGHET</text>
<text x="327.6" y="230.2">INNEHÅLL</text>
<text x="327.6" y="243.2">SKALA</text>
<text x="355.6" y="243.2">FORMAT</text>
<text x="383.6" y="243.2">DATUM</text>
<text x="327.6" y="255.5">UPPRÄTTAD</text>
<text x="355.6" y="255.5">GRANSKAD</text>
<text x="383.6" y="252.4">UNDERLAG</text>
<text x="327.6" y="265.5">STATUS</text>
<text x="383.6" y="264.7">REVISION</text>
<text x="327.6" y="275.1">RITNINGSNUMMER</text>
</g>
<g font-size="1.9" fill="#6b6b6b">
<text x="20" y="290.4">R-04.2 · 1:50 vid utskrif</text>
<text x="37.5" y="290.4">t på A3 · Måt</text>
<text x="47.6" y="290.4">t i mm om inte annat anges</text>
</g>
</svg>
